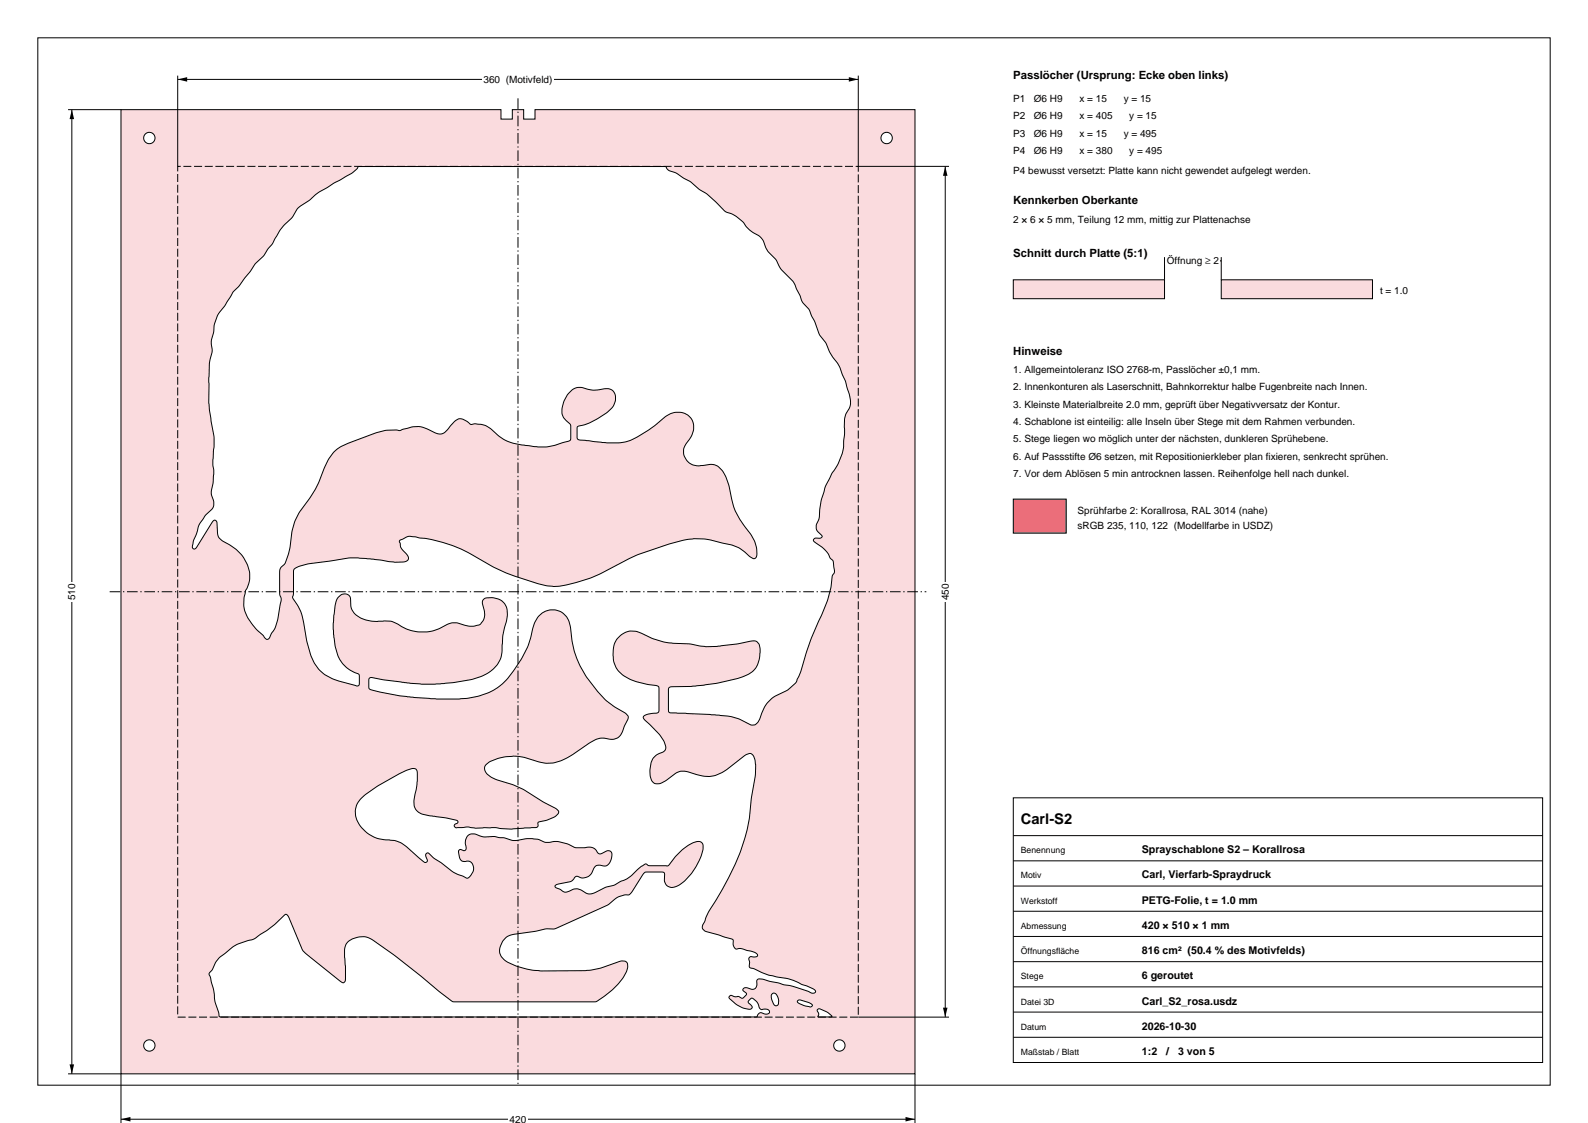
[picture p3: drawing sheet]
<svg xmlns="http://www.w3.org/2000/svg" width="420mm" height="297mm" viewBox="0 0 420 297" stroke-linecap="round" stroke-linejoin="round" font-family="sans-serif">
<path d="M10 10h400v277h-400z" fill="none" stroke="#000" stroke-width=".26"/>
<path d="M32 29v255h210v-255h-100.5v2.5h-3v-2.5h-3v2.5h-3v-2.5zM78.8 55.1l3.1-2.2 2.4-2.1 8.7-5a3.4 3.4 0 0 0 1.7-1.7l80.9-.1a.8 .8 0 0 1 .9 .8l.5 .3 1.9 .7 3.8 2.3 2.2 1.9 2.2 1.4 3.4 3.2a4.7 4.7 0 0 0 3.3 2.1l1.5 1a7.4 7.4 0 0 1 2.3 2.5l1.4 1.2a5.2 5.2 0 0 1 3.6 4.2l.5 .9 .9 .9a7.3 7.3 0 0 1 2.4 3.5l3.4 3.6 1.8 3.8a5.7 5.7 0 0 0 2.4 3.5l1.9 4.4a9.1 9.1 0 0 0 2.6 4.6l1 2.5 2.6 3.8 1.5 3.8 .9 3a5.2 5.2 0 0 1-.8 5.6l-.3 1.3v4l-.6 5-1.1 2.9-1.7 2.5-1.7 3.5-1.1 3.6-.4 3.2a6.1 6.1 0 0 1-.9 3.5 2.34 2.34 0 0 0 1.3 2.5 .54 .54 0 0 1 .1 .7 .54 .54 0 0 1-.7 .1 .92 .92 0 0 0-1.5 .7l2.9 2.2a5.4 5.4 0 0 1 1.6 2.5l.4 .3a2.32 2.32 0 0 1 .5 2l.2 .7a2.01 2.01 0 0 1-.6 1.7l-.3 3-1 3.5-4.3 10.1-2.7 8.5-.7 1.8a7.2 7.2 0 0 1-3.7 3.7l-.9 .4a9.2 9.2 0 0 0-5.6 6.9l-.2 .2a1.86 1.86 0 0 1-3.1 .7l-2.2-1.1-2.9-.7-4.9-.5-10.5-.4-.3-.6v-4.9a1.01 1.01 0 0 1 .2-1.2 1.01 1.01 0 0 1 1.1-.2l4.8-.1 6.4-.8 5.6-1.2 1.9-.7 2.1-1.1 1.1-1.2 .8-2.2 .2-2.4a2.06 2.06 0 0 0-.7-2.1 2.06 2.06 0 0 0-2.2-.1l-3.1 .6-4.5 .6-3.9 .1-4.2-.7-4.4-.2-2.4-.3-3-.9-2.7-1.3a5.3 5.3 0 0 0-5.6 .3 5.3 5.3 0 0 0-2.2 5.2l.1 .6a6.6 6.6 0 0 0 4.6 6l1.8 .7 3.6 .7a2.12 2.12 0 0 1 2.1 .8v5.1a1.36 1.36 0 0 1-.5 1.6h-.4a4 4 0 0 0-3.3 1.1l.3 .6 3.8 3.7 .8 1.1a4.1 4.1 0 0 1 .9 3.3l-.8 .6a4.2 4.2 0 0 0-3.2 4.4v.4a3.4 3.4 0 0 0 1.5 3.5 6 6 0 0 0 4.2-1.9 4.5 4.5 0 0 1 5.6-.9l3.2 .8h1.3l1.5-.2 2.8-1.4 3.9-3a3.3 3.3 0 0 1 2.8-1.3 4.9 4.9 0 0 1 1.1 3.9v1.8l-1.1 5.9-.5 5.7-.6 2.9-1.7 5.5-3.1 6.9-2 3.6-3.4 5.6-1 2.5a1.63 1.63 0 0 0-.2 2.4l.6 .3 6.4 1.9a.79 .79 0 0 1 .7 1.2 1.19 1.19 0 0 0 .4 1.3 1.19 1.19 0 0 0 1.4 0l3.2 .8a1.39 1.39 0 0 1 1.4 1.2l-.3 .2-.8 .1a.78 .78 0 0 0-1 .2 .78 .78 0 0 0 0 1v.7a.81 .81 0 0 0 .1 .9 .81 .81 0 0 0 .9 .2l4 1.8 5.4 1 5.3 2.1a2.22 2.22 0 0 1 1.8 1.3 1.3 1.3 0 0 1-1.9-.1l-4.2-1.4-2.2-.3-5.3-1.4a1.39 1.39 0 0 0-1.9 .3 1.67 1.67 0 0 1-1.2 2.3l-.3-.1a1.73 1.73 0 0 0-2.1-.1 .56 .56 0 0 0 .4 .9 .6 .6 0 0 1 .5 .6 .6 .6 0 0 1-.6 .6l-.6 .4a2.05 2.05 0 0 0-2.1-.4l-.2-.1a.63 .63 0 0 0-1.1 0 .63 .63 0 0 0 .5 1 6.8 6.8 0 0 0 5.3 2.3l.1-.1a.99 .99 0 0 0-.7-1.3 .92 .92 0 0 1 .6-1.4 3.3 3.3 0 0 1 2.2 2.7l.6 .3a1.25 1.25 0 0 1 2 .8 2.15 2.15 0 0 1-2.4 0l-.6 .4-.3 .7-.3 .1h-141.3a.85 .85 0 0 1-.8-1.2l-.9-2.8-.4-3.2-.9-3.5a.95 .95 0 0 1 .4-1.6l.5-.9a7.4 7.4 0 0 1 3.4-4l2.7-2 3.2-1.1a5.6 5.6 0 0 0 3.3-1.7l1.7-1.1 3-2.5a3.5 3.5 0 0 1 2-1.6l.6 .9 2.8 6.5a7.6 7.6 0 0 0 3.6 4.6l5.7 4.5a4.6 4.6 0 0 0 2.4 1.6l.2-.2a5.4 5.4 0 0 0 .3-3l-.3-3.9a4 4 0 0 1 1.5-4.1l.9-.5a5.5 5.5 0 0 1 6.3 1.2l4.8 3.5 13.2 10.6a3.8 3.8 0 0 0 3.2 1.5h34.2a4.3 4.3 0 0 0 3.2-.5l3.7-2.9 1.5-1.5 1.6-2.2a3.1 3.1 0 0 0 .4-3.5 3.1 3.1 0 0 0-3 .3l-3.6 1.3-2.8 .6-13.2 .2-3.4-.4-2.6-.8-2.7-1.1-1-.7a3.3 3.3 0 0 1-.5-4.6 4.7 4.7 0 0 1 4.5-2.3l7.8-1.3a5.5 5.5 0 0 0 4-1l9.9-4.5a15.2 15.2 0 0 0 4.4-2.8l1.9-.6a1.73 1.73 0 0 0 2.2-1.4l1.5-2.4a3.8 3.8 0 0 1 1.9-2.3h2.3a3.4 3.4 0 0 1 2.5 .4l.1 .6a2.27 2.27 0 0 0 2.3 3.1 11.2 11.2 0 0 0 5.7-5l1.8-3.7a2.94 2.94 0 0 0-.2-3.3 5.4 5.4 0 0 0-4.6 1.8l-2.1 2-1.3 1.6a1.43 1.43 0 0 1-1.9 .9h-2.8a2.14 2.14 0 0 1-1.9-.5l-1.3 .7-3.5 3.1-2.2 1a8.4 8.4 0 0 1-3.9 1.5l-1.4 .7a3.4 3.4 0 0 1-4.8-.1 3.3 3.3 0 0 0-3.4 .4 1.99 1.99 0 0 1-2.3-.7l-1.2-.5a.66 .66 0 0 1 .9-.8l.9-.2a4 4 0 0 0 3.3-1.4l.6-.5a3 3 0 0 0 4.6-2.1 2.17 2.17 0 0 1 2.7-.6 2.65 2.65 0 0 0 2-2.9 1.11 1.11 0 0 0-.7-1.1 1.11 1.11 0 0 0-1.3 .4 1.23 1.23 0 0 1-1.2 .4 1.23 1.23 0 0 1-1-1 3 3 0 0 0-3.2-.6 5.4 5.4 0 0 1-4.3-1l-2.6-.6h-1.4a4.4 4.4 0 0 1-3.8-.6l-2.8-.2-2.1 .3a6.1 6.1 0 0 1-4.2-.5l-1.2-.1a8.4 8.4 0 0 0-3.9-.2l-.9-.1a2.97 2.97 0 0 0-3.5-.1l-.3 .4a3.8 3.8 0 0 0-.1 2.9 .74 .74 0 0 1-.6 .6 .74 .74 0 0 1-.7-.3h-.4a.91 .91 0 0 0-.2 1.4 1.56 1.56 0 0 0 .6 1.5 1.56 1.56 0 0 0 1.7 .1 2.08 2.08 0 0 1 1 3.5l-.2 .3a1.12 1.12 0 0 1-2 .3l-2.8-1.2-3-2.4-1.9-1.2-1-1a.68 .68 0 0 0-1.1-.3 .68 .68 0 0 0 .1 1.1 .69 .69 0 0 1 .3 .8 .69 .69 0 0 1-.6 .5l-1.4-1-3.6-3.1a9.3 9.3 0 0 0-6.2-2 8.2 8.2 0 0 1-7.3-7.6 7.4 7.4 0 0 1 4.1-5.3l2.1-1.4 6.9-3.8a2.87 2.87 0 0 1 3.1-.3l.2 .7v2.3l-.8 4.1a3.5 3.5 0 0 0 3.3 4.9l6 .9a3.3 3.3 0 0 1 2.2 .8l-.1 .3a.79 .79 0 0 0-.8 1.1 3.6 3.6 0 0 0 2.8 .1l.9-.1 1.9 .3 5.2-.1 4.3 .4 5.9-.4a.86 .86 0 0 0 1-.3 .86 .86 0 0 0 .1-1l.3-.2 1.9-.4 1.8-.8a1.86 1.86 0 0 0 1.4-1.7l-.7-.7-3.4-1.7-5.4-3.4-2.6-1.2-4.6-1.4a4 4 0 0 1-2.8-3 4 4 0 0 1 3.1-2.4l2.5-.6 3-.1 1.9 .3 5.3 1.5h2.5l1.8-.6 1.9-.9 6.1-4a5.6 5.6 0 0 1 5.3-.8 3.4 3.4 0 0 0 3.4-3.2l.3-.7a2.62 2.62 0 0 0 .7-2.4l-.7-.6-2.7-1.6-2.4-1.9-2.1-2.2-3.1-4-1.7-2.9-1.3-3.6-.7-2.8-.7-4.7a4.8 4.8 0 0 0-4.6-3.6 4.8 4.8 0 0 0-4.6 3.5l-1.8 6.1-1.8 3.6-3.9 5.4-2.1 1.8-2.5 1.5-2.8 .9-2.9 .6-2.3 .2h-5.7l-9.7-.9-6.2-1.2a2.56 2.56 0 0 1-2.1-.9l-.1-1.7a.88 .88 0 0 1 .4-1 .88 .88 0 0 1 1.1 .1l9.6 1.4 6.2 .3 5-.5 4.6-.7 3.3-1.1 1.5-.8 1.3-1 1.1-1.2 .8-1.5 .4-1.8 .2-4.3 1.2-5.5a4.1 4.1 0 0 0-4.9-4.5 1.48 1.48 0 0 0-1.6 .6 1.48 1.48 0 0 0 .1 1.8l.2 .7a3.3 3.3 0 0 1-.6 3.4 3.3 3.3 0 0 1-3.3 1l-1.9-.5a5.1 5.1 0 0 0-5.4 .8l-2.6 1-3.6 .2-2.8-.6-2.4-1.3a8.5 8.5 0 0 0-5.3-.9l-2.1-.1-2.9-.9a4.5 4.5 0 0 1-2.4-4.8 1.74 1.74 0 0 0-1.4-1.4 1.74 1.74 0 0 0-1.8 .9l-.5 .7-.3 1.4-.6 4.8 .1 2.9 .5 3.2 .7 2.5 1.1 1.8 1.3 1.4 2 1.2a1.24 1.24 0 0 1 1.2 1.8v.9a.76 .76 0 0 1-.4 .8 .76 .76 0 0 1-.9-.2l-4-1-2-.8-2.2-1.3-1.2-1-1-1.5-1.1-2.2-1-3.5-1.4-7.4-1.2-2.6a3.9 3.9 0 0 1-1.2-2.2l.2-.8v-5.2a1.89 1.89 0 0 1 1.9-2l2.1-.6 11.1-1.6 5.3 .3 6.8 .9a4 4 0 0 0 3.2-.7 3 3 0 0 0-1.5-2.5l-.6-.9v-.8a.64 .64 0 0 1-.2-.8 .64 .64 0 0 1 .7-.4 3.7 3.7 0 0 1 3.5-.6l4.4 .7 5.3 1.6 4.1 1.8 6.7 3.8 3.6 1.7 8.2 2.7 2.4 .6 1.7 .2 3.6-.4 6.2-1.8 2.7-1.2 9.7-4.9 8.3-2.9 5-1.2 1.9-.2h2.6l1.7 .3 5.8 1.4 1.8 .8 1.8 1.3a3.3 3.3 0 0 0 2.3 1.4 3.2 3.2 0 0 0 .3-3.3l-.4-1.3-.9-1.5-2.9-4.1-1.4-2.4-.8-2.6-.8-4.2-.7-2a4.6 4.6 0 0 0-4.4-3.5l-2.7 .4-1.1-.1a3.8 3.8 0 0 1-3-2.8 3.8 3.8 0 0 1 1.2-3.8 4.5 4.5 0 0 0-.4-6.9 5.6 5.6 0 0 0-7 1.7l-3 2.3-3 1.9-1.8 .9-1.4 .4-1.7 .3h-3.3l-6.8-.7a.98 .98 0 0 1-1-.4 .98 .98 0 0 1-.1-1v-1.6a.76 .76 0 0 1 1-.8l2.5-.9 4.4-2.5a4.3 4.3 0 0 0 1.9-5.4 3.3 3.3 0 0 0-3.9-.7l-1.5 .1-1.6-.3a3.9 3.9 0 0 0-5.6 2.1l-.7 1.3a4.3 4.3 0 0 0 .3 4.5l.2 .2a2.67 2.67 0 0 1 1.4 2.9v1.5a1.12 1.12 0 0 1-1.4 1.5l-3 .9-2.1 .4h-2.2l-4.5-.6-2.3-.4-2.1-.9-1.4-1-1.9-1.7a7 7 0 0 0-5.7-1.4 3.7 3.7 0 0 0-3.3-1.3l-1 .6-1.3 1.6a2.84 2.84 0 0 1-4.6 .9l-1.1-.5a7.9 7.9 0 0 0-6.3 0h-.3a2.65 2.65 0 0 1-2.1 .2l-2.5 .1-2.8 .8-8.7 3.4-2.2 1.7-1.5 2-3.3 7.7-4.2 6-1.1 2.2-.9 2.8-.5 4.3-.5 2.2a4.8 4.8 0 0 1-2 3.3l-.2 1v4a6.8 6.8 0 0 0 .4 3.4l-1.2 6.1a8.2 8.2 0 0 1-1.6 3.3 .9 .9 0 0 1-1.3 1l-3.6-3.9-1.2-1.7-.8-1.9-.2-1.4 .1-2.2 .3-1.6 .8-1.7 .3-1.5a10.4 10.4 0 0 0-6.6-9.7l-.4-.2a2.92 2.92 0 0 1-1.5-3.3l-.1-1.2a.69 .69 0 0 0-.1-.9 .69 .69 0 0 0-.9 0l-4.2 6.7a.7 .7 0 0 1-.5 .6 .7 .7 0 0 1-.8-.2l.3-2 1-2.5a10.7 10.7 0 0 1 3-4.9 3 3 0 0 0 .8-4.4l-.1-1.1 .4-2.2 .2-2.4-.2-3.6 .3-5.9-1.4-9.4 .2-10 .4-2.2a5.6 5.6 0 0 0 .1-3.6l.6-2.8a10.2 10.2 0 0 1 3.1-7.2l1.5-2.4a8.6 8.6 0 0 1 2.3-2.9l4-5.5 2.3-2.2 1.1-1.8a8.8 8.8 0 0 0 2.2-3.2l1.1-1.9 1.5-1.7a10.6 10.6 0 0 0 3.2-4zM204.3 262.8a.89 .89 0 0 1 1.4 .8l.1 .3a1.43 1.43 0 0 1-.6 2.1 2.9 2.9 0 0 1-1-3.1zM211 264.7a3.2 3.2 0 0 1 2.6 .3l.4 .2a.75 .75 0 0 1 .8 .9l-.5 .2-1.2-.2a3.4 3.4 0 0 1-2.2-1.3zM216.2 267a2.29 2.29 0 0 1 2.2 .5l.7 .4 .9 1-2.7 .1a.79 .79 0 0 1-1-.2l.2-.7-.3-.8zM38 36.5a1.5 1.5 0 0 1 3 0 1.5 1.5 0 0 1-3 0zM233 36.5a1.5 1.5 0 0 1 3 0 1.5 1.5 0 0 1-3 0zM38 276.5a1.5 1.5 0 0 1 3 0 1.5 1.5 0 0 1-3 0zM220.5 276.5a1.5 1.5 0 0 1 3 0 1.5 1.5 0 0 1-3 0z" fill-rule="evenodd" fill="#fadbde" stroke="#000" stroke-width=".26"/>
<path d="M47 44h180v225h-180z" fill="none" stroke="#000" stroke-width=".26" stroke-dasharray="2.1 .7" stroke-linecap="butt"/>
<path d="M137 26v261M29 156.5h216" fill="none" stroke="#000" stroke-width=".26" stroke-dasharray="2.8 .7 .4 .7" stroke-linecap="butt"/>
<path d="M32 284v13M32 296h210M242 284v13" fill="none" stroke="#000" stroke-width=".26"/>
<path d="M32 296l2.5-.6v1.2zM239.5 295.4l2.5 .6-2.5 .6z" fill="#000"/>
<path d="M134.4 294.9h5.2v2.2h-5.2z" fill-rule="evenodd" fill="#fff"/>
<path d="M47 20v24M227 20v24M47 21h180" fill="none" stroke="#000" stroke-width=".26"/>
<path d="M47 21l2.5-.6v1.2zM224.5 20.4l2.5 .6-2.5 .6z" fill="#000"/>
<path d="M127.5 19.9h19v2.2h-19z" fill-rule="evenodd" fill="#fff"/>
<path d="M18 29h14M19 29v255M18 284h14" fill="none" stroke="#000" stroke-width=".26"/>
<path d="M19 29l.6 2.5h-1.2zM18.4 281.5h1.2l-.6 2.5z" fill="#000"/>
<path d="M17.9 153.9h2.2v5.2h-2.2z" fill-rule="evenodd" fill="#fff"/>
<path d="M227 44h24M250 44v225M227 269h24" fill="none" stroke="#000" stroke-width=".26"/>
<path d="M250 44l.6 2.5h-1.2zM249.4 266.5h1.2l-.6 2.5z" fill="#000"/>
<path d="M248.9 153.9h2.2v5.2h-2.2z" fill-rule="evenodd" fill="#fff"/>
<g fill="#fadbde" stroke="#000" stroke-width=".26">
<path d="M268 74h40v5h-40z" fill-rule="evenodd"/>
<path d="M323 74h40v5h-40z" fill-rule="evenodd"/>
</g>
<path d="M308 68v6M308 69h15M323 68v6" fill="none" stroke="#000" stroke-width=".26"/>
<path d="M308 69l2.5-.6v1.2zM320.5 68.4l2.5 .6-2.5 .6z" fill="#000"/>
<path d="M308.2 67.9h14.6v2.2h-14.6z" fill-rule="evenodd" fill="#fff"/>
<path d="M268 132h14v9h-14z" fill-rule="evenodd" fill="#eb6e7a" stroke="#000" stroke-width=".26"/>
<path d="M268 211h140v70h-140zM268 221h140M268 227.7h140M268 234.3h140M268 241h140M268 247.7h140M268 254.3h140M268 261h140M268 267.7h140M268 274.3h140M268 281h140" fill="none" stroke="#000" stroke-width=".26"/>
<text font-size="3.9" x="270" y="218">Carl-S2</text>
<g font-size="3">
<text x="268" y="21">Passlöcher (Ursprung: Ecke oben links)</text>
<text x="268" y="54">Kennkerben Oberkante</text>
<text x="268" y="68">Schnitt durch Platte (5:1)</text>
<text x="268" y="94">Hinweise</text>
</g>
<g font-size="2.8">
<text x="302" y="225.7">Sprayschablone S2 – Korallrosa</text>
<text x="302" y="232.3">Carl, Vierfarb-Spraydruck</text>
<text x="302" y="239">PETG-Folie, t = 1.0 mm</text>
<text x="302" y="245.7">420 × 510 × 1 mm</text>
<text x="302" y="252.3">816 cm² (50.4 % des Motivfelds)</text>
<text x="302" y="259">6 geroutet</text>
<text x="302" y="265.7">Carl_S2_rosa.usdz</text>
<text x="302" y="272.3">2026-10-30</text>
<text x="302" y="279">1:2</text>
<text x="308.4" y="279">/</text>
<text x="311.6" y="279">3 von 5</text>
</g>
<g font-size="2.6">
<text x="127.9" y="21.9">360 (Motivfeld)</text>
<text x="268" y="27">P1</text>
<text x="273.4" y="27">Ø6 H9</text>
<text x="285.5" y="27">x = 15</text>
<text x="297.2" y="27">y = 15</text>
<text x="268" y="31.6">P2</text>
<text x="273.4" y="31.6">Ø6 H9</text>
<text x="285.5" y="31.6">x = 405</text>
<text x="298.7" y="31.6">y = 15</text>
<text x="268" y="36.2">P3</text>
<text x="268" y="40.8">P4</text>
<text x="273.4" y="36.2">Ø6 H9</text>
<text x="273.4" y="40.8">Ø6 H9</text>
<text x="285.5" y="36.2">x = 15</text>
<text x="285.5" y="40.8">x = 380</text>
<text x="297.2" y="36.2">y = 495</text>
<text x="298.7" y="40.8">y = 495</text>
<text x="268" y="46">P4 bewusst versetzt: Platte kann nicht gewendet aufgelegt werden.</text>
<text x="268" y="59">2 × 6 × 5 mm, Teilung 12 mm, mittig zur Plattenachse</text>
<text x="308.6" y="69.9">Öffnung ≥ 2</text>
<text x="365" y="77.8">t = 1.0</text>
<text x="268" y="98.6">1. Allgemeintoleranz ISO 2768-m, Passlöcher ±0,1 mm.</text>
<text x="268" y="103.2">2. Innenkonturen als Laserschnitt, Bahnkorrektur halbe Fugenbreite nach Innen.</text>
<text x="268" y="107.8">3. Kleinste Materialbreite 2.0 mm, geprüft über Negativversatz der Kontur.</text>
<text x="268" y="112.4">4. Schablone ist einteilig: alle Inseln über Stege mit dem Rahmen verbunden.</text>
<text x="268" y="117">5. Stege liegen wo möglich unter der nächsten, dunkleren Sprühebene.</text>
<text x="268" y="121.6">6. Auf Passstifte Ø6 setzen, mit Repositionierkleber plan fixieren, senkrecht sprühen.</text>
<text x="268" y="126.2">7. Vor dem Ablösen 5 min antrocknen lassen. Reihenfolge hell nach dunkel.</text>
<text x="285" y="136">Sprühfarbe 2: Korallrosa, RAL 3014 (nahe)</text>
<text x="285" y="140">sRGB 235, 110, 122 (Modellfarbe in USDZ)</text>
<text x="19.9" y="158.7" transform="rotate(-90 19.9 158.7)">510</text>
<text x="250.9" y="158.7" transform="rotate(-90 250.9 158.7)">450</text>
<text x="134.8" y="296.9">420</text>
</g>
<g font-size="2.3">
<text x="270" y="225.7">Benennung</text>
<text x="270" y="232.3">Motiv</text>
<text x="270" y="239">Werkstoff</text>
<text x="270" y="245.7">Abmessung</text>
<text x="270" y="252.3">Öffnungsfläche</text>
<text x="270" y="259">Stege</text>
<text x="270" y="265.7">Datei 3D</text>
<text x="270" y="272.3">Datum</text>
<text x="270" y="279">Maßstab / Blatt</text>
</g>
</svg>
